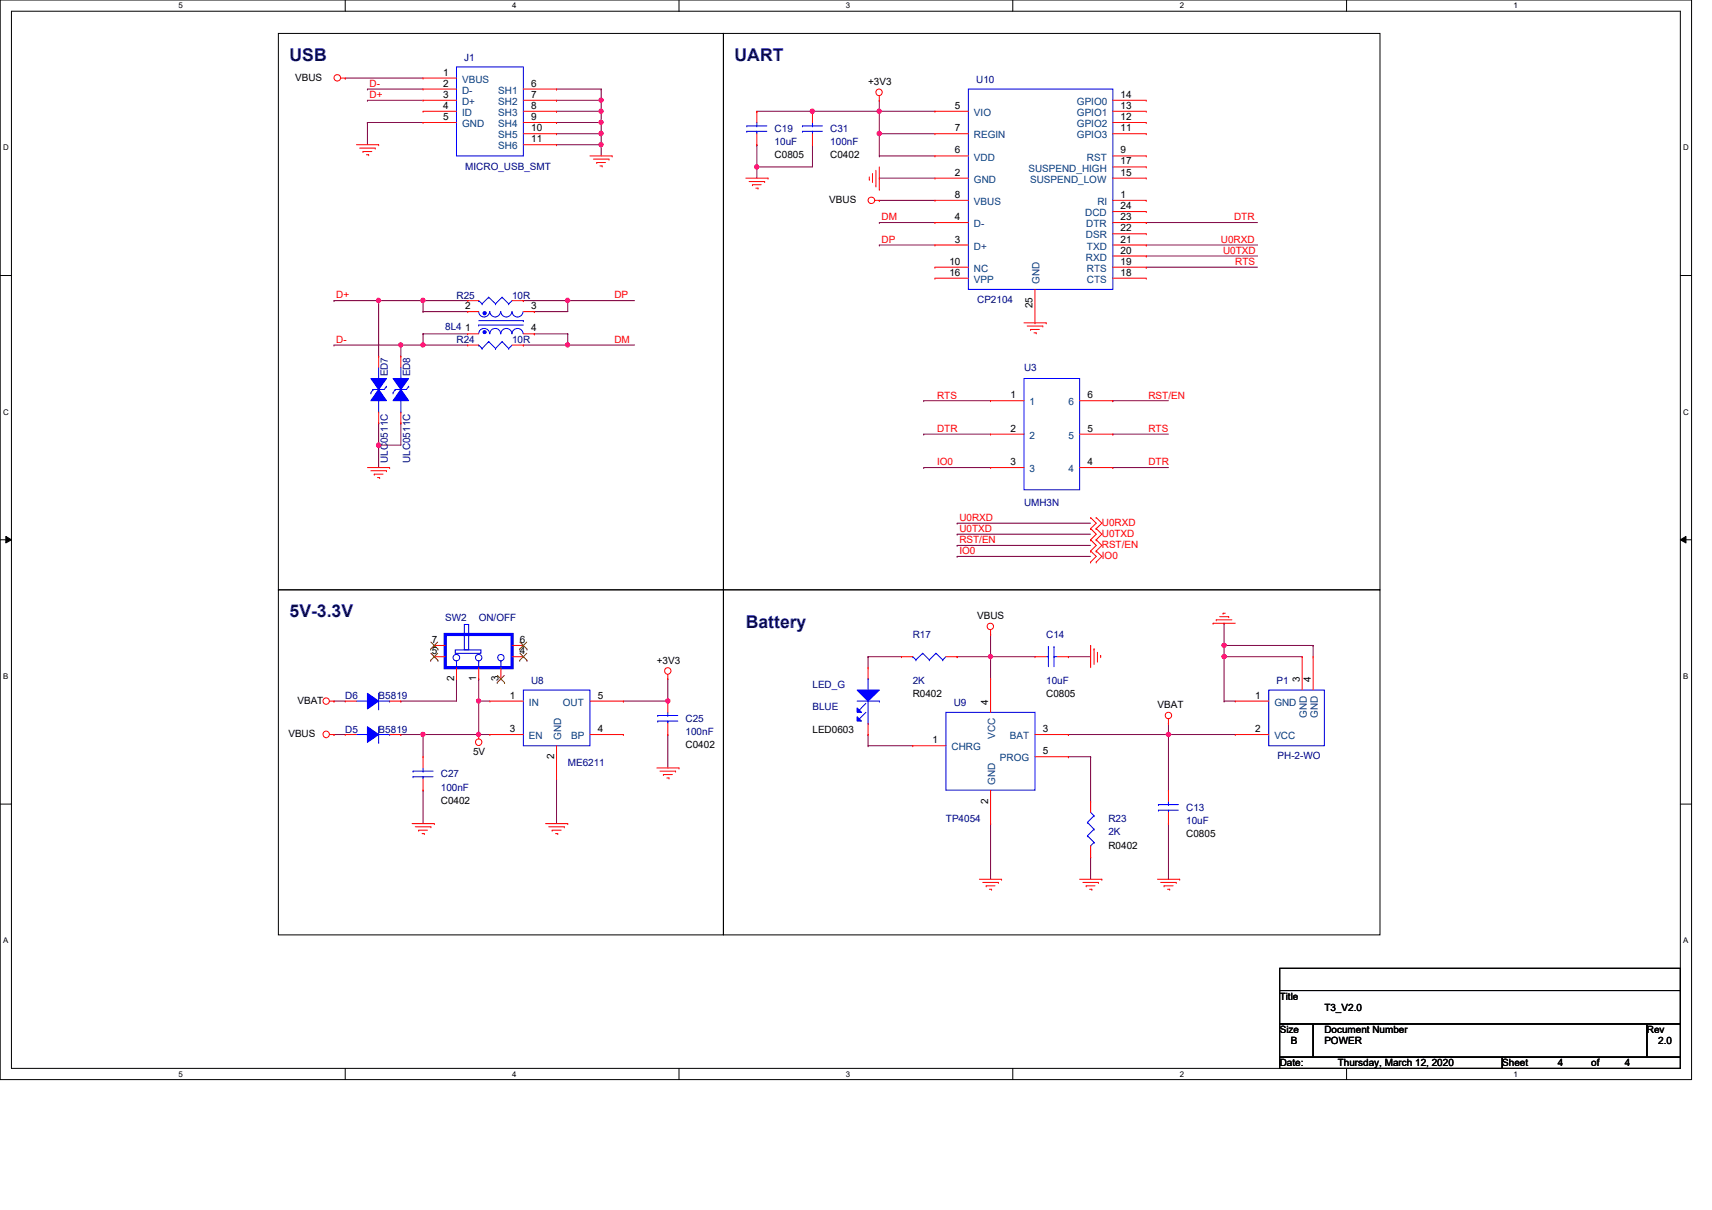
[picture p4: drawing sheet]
<svg xmlns="http://www.w3.org/2000/svg" width="297mm" height="210mm" viewBox="0 0 297 210" stroke-linecap="round" stroke-linejoin="round" font-family="sans-serif">
<path d="M0 0h293.5v187.3h-293.5zM2 1.9h289.5v183.4h-289.5z" fill="none" stroke="#000" stroke-width=".17"/>
<g fill="#fff">
<path d="M30.9 .2h.8v1.5h-.8z"/>
<path d="M30.9 185.5h.8v1.6h-.8z"/>
</g>
<path d="M59.9 0v1.9M59.9 185.3v2" fill="none" stroke="#000" stroke-width=".17"/>
<g fill="#fff">
<path d="M88.9 .2h.7v1.5h-.7z"/>
<path d="M88.9 185.5h.7v1.6h-.7z"/>
</g>
<path d="M117.8 0v1.9M117.8 185.3v2" fill="none" stroke="#000" stroke-width=".17"/>
<g fill="#fff">
<path d="M146.8 .2h.7v1.5h-.7z"/>
<path d="M146.8 185.5h.7v1.6h-.7z"/>
</g>
<path d="M175.7 0v1.9M175.7 185.3v2" fill="none" stroke="#000" stroke-width=".17"/>
<g fill="#fff">
<path d="M204.7 .2h.7v1.5h-.7z"/>
<path d="M204.7 185.5h.7v1.6h-.7z"/>
</g>
<path d="M233.6 0v1.9M233.6 185.3v2" fill="none" stroke="#000" stroke-width=".17"/>
<g fill="#fff">
<path d="M262.6 .2h.8v1.5h-.8z"/>
<path d="M262.6 185.5h.8v1.6h-.8z"/>
<path d="M.5 24.8h1v1.6h-1z"/>
<path d="M292.1 24.8h.9v1.6h-.9z"/>
<path d="M.5 70.7h1v1.5h-1z"/>
<path d="M292.1 70.7h.9v1.5h-.9z"/>
</g>
<path d="M0 47.8h2M291.5 47.8h2" fill="none" stroke="#000" stroke-width=".17"/>
<g fill="#fff">
<path d="M.5 116.5h.9v1.6h-.9z"/>
<path d="M292.1 116.5h.8v1.6h-.8z"/>
</g>
<path d="M0 93.6h2M1 93l1 .6-1 .6zM291.5 93.6l1-.6v1.2zM291.5 93.6h2" fill="none" stroke="#000" stroke-width=".17"/>
<path d="M1 93l1 .6-1 .6zM291.5 93.6l1-.6v1.2z" fill="#000"/>
<g fill="#fff">
<path d="M.5 162.4h.9v1.5h-.9z"/>
<path d="M292.1 162.4h.8v1.5h-.8z"/>
</g>
<path d="M48.3 5.8h77.2v96.5h-77.2zM125.5 5.8h113.9v96.5h-113.9zM48.3 102.3h77.2v59.9h-77.2zM125.5 102.3h113.9v59.9h-113.9zM0 139.5h2M291.5 139.5h2" fill="none" stroke="#000" stroke-width=".17"/>
<path d="M212.4 113.9h.1M212.4 112h.1M212.4 113.9h13.5M212.4 112v1.9M212.4 112h15.4M227.8 112h.1M227.8 112v1.9" fill="none" stroke="#7f003f" stroke-width=".17"/>
<circle cx="212.4" cy="111.9" r=".37" fill="#f0f"/>
<circle cx="212.4" cy="111.9" r=".37" fill="none" stroke="#f0f" stroke-width=".17"/>
<path d="M96.6 15.5h.1M96.6 17.4h.1M96.6 15.5h7.7M96.6 17.4h7.7M104.3 17.4h.1M104.3 17.4v1.9M212.4 108.1h.1M212.4 108.1v3.9" fill="none" stroke="#7f003f" stroke-width=".17"/>
<circle cx="104.3" cy="17.4" r=".37" fill="#f0f"/>
<circle cx="104.3" cy="17.4" r=".37" fill="none" stroke="#f0f" stroke-width=".17"/>
<path d="M96.6 19.3h.1M96.6 19.3h7.7M104.3 19.3h.1M104.3 19.3v2" fill="none" stroke="#7f003f" stroke-width=".17"/>
<circle cx="104.3" cy="19.3" r=".38" fill="#f0f"/>
<circle cx="104.3" cy="19.3" r=".38" fill="none" stroke="#f0f" stroke-width=".17"/>
<path d="M96.6 21.3h.1M96.6 21.3h7.7M104.3 25.1h.1M104.3 25.1v2" fill="none" stroke="#7f003f" stroke-width=".17"/>
<circle cx="104.3" cy="25.1" r=".37" fill="#f0f"/>
<circle cx="104.3" cy="25.1" r=".37" fill="none" stroke="#f0f" stroke-width=".17"/>
<path d="M96.6 23.2h.1M96.6 23.2h7.7" fill="none" stroke="#7f003f" stroke-width=".17"/>
<circle cx="104.3" cy="23.2" r=".38" fill="#f0f"/>
<circle cx="104.3" cy="23.2" r=".38" fill="none" stroke="#f0f" stroke-width=".17"/>
<g fill="none" stroke="#7f003f" stroke-width=".17">
<path d="M63.8 17.4h.1M63.8 15.5h.1M63.8 17.4h9.6M63.8 15.5h9.6M63.8 21.3h.1M63.8 21.3h9.6M63.8 21.3v3.8M96.6 25.1h.1M96.6 25.1h7.7M79.2 117.8h.1M79.2 117.8v3.8M83.1 117.8h.1"/>
<path d="M83.1 117.8v3.8M115.9 117.8h.1M115.9 117.8v3.8h-7.7M108.2 121.6h.1M115.9 127.4h.1M115.9 127.4v5.8"/>
</g>
<circle cx="115.9" cy="121.6" r=".37" fill="#f0f"/>
<circle cx="115.9" cy="121.6" r=".37" fill="none" stroke="#f0f" stroke-width=".17"/>
<g fill="none" stroke="#7f003f" stroke-width=".17">
<path d="M171.9 113.9h.1M171.9 113.9v3.9M58 127.4h.1M58 127.4h1.9M69.6 127.4h.1M69.6 121.6h.1M69.6 127.4h3.8M69.6 121.6h9.6M73.4 127.4h.1M73.4 137.1h.1M73.4 127.4v3.9M73.4 137.1v5.8"/>
<path d="M83.1 127.4h.1M83.1 121.6h.1M83.1 127.4h1.9M83.1 121.6h1.9M96.6 135.1h.1M96.6 135.1v7.8"/>
</g>
<circle cx="171.8" cy="113.9" r=".37" fill="#f0f"/>
<circle cx="171.8" cy="113.9" r=".37" fill="none" stroke="#f0f" stroke-width=".17"/>
<g fill="none" stroke="#7f003f" stroke-width=".17">
<path d="M150.6 113.9h.1M150.6 113.9h5.8M150.6 113.9v1.9M171.9 113.9h.1M171.9 113.9h7.7M150.6 129.4h.1M150.6 127.4h.1M150.6 129.4h7.8M150.6 127.4v2M185.4 131.3h.1M185.4 131.3h3.8M189.2 131.3h.1"/>
<path d="M189.2 131.3v7.7M202.7 127.4h.1M202.7 127.4h11.6M171.9 142.9h.1M171.9 142.9v9.6"/>
</g>
<circle cx="202.7" cy="127.4" r=".37" fill="#f0f"/>
<circle cx="202.7" cy="127.4" r=".37" fill="none" stroke="#f0f" stroke-width=".17"/>
<path d="M185.4 113.9h.1M185.4 113.9h3.8M212.4 113.9h.1M212.4 113.9v7.7M202.7 127.4h.1M202.7 127.4v9.7M212.4 121.6h.1M212.4 121.6h1.9M189.2 148.7h.1M189.2 148.7v3.8M202.7 142.9h.1M202.7 142.9v9.6" fill="none" stroke="#7f003f" stroke-width=".17"/>
<circle cx="212.4" cy="113.9" r=".37" fill="#f0f"/>
<circle cx="212.4" cy="113.9" r=".37" fill="none" stroke="#f0f" stroke-width=".17"/>
<path d="M166.1 94.6h.1M166.1 96.5h.1M166.1 94.6h23.1M166.1 96.5h23.1M166.1 113.9h.1M171.9 110.1h.1M171.9 110.1v3.8h-5.8M83.1 121.6h.1M83.1 121.6v5.8M185.4 127.4h.1M202.7 125.5h.1M202.7 125.5v1.9h-17.3" fill="none" stroke="#7f003f" stroke-width=".17"/>
<circle cx="83" cy="127.4" r=".37" fill="#f0f"/>
<circle cx="83" cy="127.4" r=".37" fill="none" stroke="#f0f" stroke-width=".17"/>
<circle cx="83" cy="121.6" r=".37" fill="#f0f"/>
<circle cx="83" cy="121.6" r=".37" fill="none" stroke="#f0f" stroke-width=".17"/>
<path d="M73.4 127.4h.1M73.4 127.4h9.7" fill="none" stroke="#7f003f" stroke-width=".17"/>
<circle cx="73.4" cy="127.4" r=".37" fill="#f0f"/>
<circle cx="73.4" cy="127.4" r=".37" fill="none" stroke="#f0f" stroke-width=".17"/>
<path d="M73.4 52.2h.1M73.4 52.2h7.7M58 121.6h.1M58 121.6h1.9" fill="none" stroke="#7f003f" stroke-width=".17"/>
<circle cx="73.4" cy="52.1" r=".38" fill="#f0f"/>
<circle cx="73.4" cy="52.1" r=".38" fill="none" stroke="#f0f" stroke-width=".17"/>
<path d="M98.5 59.9h.1M98.5 59.9h11.6" fill="none" stroke="#7f003f" stroke-width=".17"/>
<circle cx="98.5" cy="59.8" r=".37" fill="#f0f"/>
<circle cx="98.5" cy="59.8" r=".37" fill="none" stroke="#f0f" stroke-width=".17"/>
<path d="M98.5 52.2h.1M98.5 52.2h11.6" fill="none" stroke="#7f003f" stroke-width=".17"/>
<circle cx="98.5" cy="52.1" r=".38" fill="#f0f"/>
<circle cx="98.5" cy="52.1" r=".38" fill="none" stroke="#f0f" stroke-width=".17"/>
<g fill="none" stroke="#7f003f" stroke-width=".17">
<path d="M73.4 54.1h.1M73.4 57.9h.1M73.4 59.9h.1M73.4 54.1h7.7M73.4 57.9h7.7M73.4 59.9h7.7M90.8 52.2h.1M90.8 52.2h7.7M92.7 54.1h.1M92.7 57.9h.1M92.7 57.9h5.8M98.5 52.2h.1"/>
<path d="M98.5 57.9h.1M98.5 52.2v1.9h-5.8M98.5 57.9v2"/>
</g>
<circle cx="73.4" cy="59.8" r=".37" fill="#f0f"/>
<circle cx="73.4" cy="59.8" r=".37" fill="none" stroke="#f0f" stroke-width=".17"/>
<path d="M65.7 52.2h.1M65.7 52.2h7.7M73.4 52.2h.1M73.4 52.2v1.9M90.8 59.9h.1M90.8 59.9h7.7" fill="none" stroke="#7f003f" stroke-width=".17"/>
<circle cx="65.7" cy="52.1" r=".38" fill="#f0f"/>
<circle cx="65.7" cy="52.1" r=".38" fill="none" stroke="#f0f" stroke-width=".17"/>
<path d="M69.6 59.9h.1M73.4 57.9h.1M73.4 57.9v2h-3.8" fill="none" stroke="#7f003f" stroke-width=".17"/>
<circle cx="69.5" cy="59.8" r=".37" fill="#f0f"/>
<circle cx="69.5" cy="59.8" r=".37" fill="none" stroke="#f0f" stroke-width=".17"/>
<g fill="none" stroke="#7f003f" stroke-width=".17">
<path d="M58 59.9h.1M58 52.2h.1M58 59.9h11.6M58 52.2h7.7M65.7 52.2h.1M65.7 52.2v9.6M69.6 59.9h.1M69.6 59.9v1.9M65.7 73.4h.1M65.7 77.2h.1M65.7 73.4v3.8M69.6 73.4h.1"/>
<path d="M69.6 73.4v3.8h-3.9"/>
</g>
<circle cx="65.7" cy="77.2" r=".38" fill="#f0f"/>
<circle cx="65.7" cy="77.2" r=".38" fill="none" stroke="#f0f" stroke-width=".17"/>
<g fill="none" stroke="#7f003f" stroke-width=".17">
<path d="M152.6 17.4h.1M152.6 17.4v1.9M152.6 34.8h.1M152.6 30.9h.1M152.6 38.6h.1M152.6 27.1h.1M152.6 23.2h.1M152.6 34.8h9.6M152.6 30.9h9.6M152.6 38.6h9.6M152.6 27.1h9.6M152.6 23.2h9.6"/>
<path d="M198.9 38.6h.1M198.9 38.6h19.3M152.6 42.5h.1M152.6 42.5h9.6M198.9 42.5h.1M198.9 44.4h.1M198.9 46.4h.1M198.9 42.5h19.3M198.9 44.4h19.3M198.9 46.4h19.3M65.7 77.2h.1M65.7 77.2v3.9"/>
</g>
<circle cx="152.5" cy="23.2" r=".38" fill="#f0f"/>
<circle cx="152.5" cy="23.2" r=".38" fill="none" stroke="#f0f" stroke-width=".17"/>
<path d="M152.6 19.3h.1M152.6 19.3v7.8M152.6 19.3h9.6M152.6 23.2h.1" fill="none" stroke="#7f003f" stroke-width=".17"/>
<circle cx="152.5" cy="19.3" r=".38" fill="#f0f"/>
<circle cx="152.5" cy="19.3" r=".38" fill="none" stroke="#f0f" stroke-width=".17"/>
<path d="M141 19.3h.1M141 19.3h11.6" fill="none" stroke="#7f003f" stroke-width=".17"/>
<circle cx="140.9" cy="19.3" r=".38" fill="#f0f"/>
<circle cx="140.9" cy="19.3" r=".38" fill="none" stroke="#f0f" stroke-width=".17"/>
<path d="M131.3 25.1h.1M131.3 29h.1M131.3 25.1v3.9M141 25.1h.1M141 25.1v3.9h-9.7" fill="none" stroke="#7f003f" stroke-width=".17"/>
<circle cx="131.3" cy="29" r=".38" fill="#f0f"/>
<circle cx="131.3" cy="29" r=".38" fill="none" stroke="#f0f" stroke-width=".17"/>
<g fill="none" stroke="#7f003f" stroke-width=".17">
<path d="M131.3 19.3h.1M131.3 19.3h9.7M104.3 23.2h.1M104.3 21.3h.1M104.3 21.3v3.8M131.3 29h.1M131.3 29v1.9M160.3 75.3h.1M160.3 69.5h.1M160.3 75.3h11.6M160.3 69.5h11.6M193.1 75.3h.1"/>
<path d="M193.1 69.5h.1M193.1 75.3h9.6M193.1 69.5h9.6M160.3 81.1h.1M160.3 81.1h11.6M166.1 92.7h.1M166.1 90.8h.1M166.1 92.7h23.1M166.1 90.8h23.1M193.1 81.1h.1M193.1 81.1h9.6"/>
</g>
<circle cx="104.3" cy="21.2" r=".37" fill="#f0f"/>
<circle cx="104.3" cy="21.2" r=".37" fill="none" stroke="#f0f" stroke-width=".17"/>
<path d="M59.9 13.5h.1M59.9 13.5h13.5M104.3 15.5h.1M104.3 15.5v1.9" fill="none" stroke="#7f003f" stroke-width=".17"/>
<g fill="none" stroke="#f00" stroke-width=".17">
<path d="M59.1 13.5h.8M59.9 13.5h.1M141 19.3h.1M141 19.3v2M152.6 17.4h.1M152.6 16.6v.8M61.8 25.1h3.9M62.4 25.7h2.7M63 26.3h.1M63 26.3h1.5M63.6 26.8h.4M64 26.8h.1"/>
<path d="M65.1 25.7h.1M65.7 25.1h.1M102.4 27.1h3.8M103 27.6h2.7M103.5 28.2h.1M103.5 28.2h1.6M104.1 28.8h.4M104.5 28.8h.1M105.7 27.6h.1M106.2 27.1h.1M129.4 30.9h3.9M130 31.5h2.7"/>
<path d="M130.6 32h.1M130.6 32h1.5M131.1 32.6h.4M131.5 32.6h.1M132.7 31.5h.1M133.3 30.9h.1M141 25.1h.1M141 23.2v1.9M150.8 31.1h.1M150.8 30.7v.4M151.4 30.1h.1M151.4 30.1v1.6"/>
<path d="M151.8 34.8h.8M152 32.3h.1M152 29.5v2.8M152.6 34.8h.1M152.6 32.9h.1M152.6 29v3.9M177.7 56h3.8M178.2 56.6h2.7M178.8 57.1h.1M178.8 57.1h1.5M179.4 57.7h.4M179.8 57.7h.1"/>
<path d="M180.9 56.6h.1M181.5 56h.1M63.8 81.1h3.8M64.3 81.7h2.8M64.9 82.3h.1M64.9 82.3h1.6M65.5 82.8h.4M65.9 82.8h.1M67.1 81.7h.1M67.6 81.1h.1M189.2 95.6h.1M189.2 93.6h.1"/>
<path d="M189.2 97.5h.1M189.2 91.7h.1M189.2 89.8h.1M189.2 93.6l1 1-1 1M189.2 95.6l1 .9-1 1M189.2 91.7l1 1-1 .9M189.2 89.8l1 1-1 .9M190.2 95.6h.1M190.2 93.6h.1M190.2 97.5h.1M190.2 91.7h.1M190.2 89.8h.1"/>
<path d="M190.2 93.6l1 1-1 1M190.2 95.6l1 .9-1 1M190.2 91.7l1 1-1 .9M190.2 89.8l1 1-1 .9M115.9 117.8h.1M115.9 117v.8M171.9 110.1h.1M171.9 109.3v.8M189.2 112h.1M189.2 112v3.8M189.8 112.6h.1M189.8 112.6v2.7"/>
<path d="M190.4 114.7h.1M190.4 113.2v1.5M191 113.7h.1M191 113.7v.4M210.5 108.1h.1M210.5 108.1h3.8M211 107.5h.1M211 107.5h2.7M211.6 107h1.6M212.2 106.4h.1M212.2 106.4h.4M213.2 107h.1"/>
<path d="M57.2 127.4h.8M57.2 121.6h.8M58 127.4h.1M58 121.6h.1M83.1 127.4h.1M83.1 127.4v.8M114 133.2h3.8M114.5 133.8h2.7M115.1 134.4h.1M115.1 134.4h1.6M115.7 135h.4M116.1 135h.1"/>
<path d="M117.2 133.8h.1M117.8 133.2h.1M202.7 125.5h.1M202.7 124.7v.8M71.5 142.9h3.8M72 143.4h2.8M72.6 144h.1M72.6 144h1.6M73.2 144.6h.4M73.6 144.6h.1M74.8 143.4h.1M75.3 142.9h.1"/>
<path d="M94.7 142.9h3.8M95.2 143.4h2.7M95.8 144h.1M95.8 144h1.6M96.4 144.6h.4M96.8 144.6h.1M97.9 143.4h.1M98.5 142.9h.1M169.9 152.5h3.9M170.5 153.1h2.7M171.1 153.7h.1M171.1 153.7h1.5"/>
<path d="M171.7 154.3h.3M172 154.3h.1M173.2 153.1h.1M173.8 152.5h.1M187.3 152.5h3.9M187.9 153.1h2.7M188.5 153.7h.1M188.5 153.7h1.5M189.1 154.3h.3M189.4 154.3h.1M190.6 153.1h.1M191.2 152.5h.1"/>
<path d="M200.8 152.5h3.9M201.4 153.1h2.7M202 153.7h.1M202 153.7h1.5M202.6 154.3h.3M202.9 154.3h.1M204.1 153.1h.1M204.7 152.5h.1"/>
<circle cx="58.5" cy="13.5" r=".56"/>
<circle cx="152.5" cy="16" r=".56"/>
<circle cx="151.2" cy="34.8" r=".56"/>
<circle cx="115.8" cy="116.4" r=".56"/>
<circle cx="171.8" cy="108.7" r=".56"/>
<circle cx="56.6" cy="127.4" r=".56"/>
<circle cx="56.6" cy="121.6" r=".56"/>
<circle cx="83" cy="128.8" r=".56"/>
<circle cx="202.7" cy="124.1" r=".56"/>
</g>
<path d="M222 168h69.5v3.8h-69.5zM222 171.8h69.5v5.8h-69.5zM222 177.6h5.8v5.8h-5.8zM227.8 177.6h57.9v5.8h-57.9zM285.7 177.6h5.8v5.8h-5.8zM222 183.4h38.6v1.9h-38.6zM260.6 183.4h30.9v1.9h-30.9z" fill="none" stroke="#000" stroke-width=".17"/>
<g fill="none" stroke="#00f" stroke-width=".17">
<path d="M139.2 21.8h.1M139.2 22.8h.1M139.2 21.8h3.5M139.2 22.8h3.5M141 22.8h.1M141 21.8h.1M141 21.3v.5M141 22.8v.4M83.1 54.1a.95 .95 0 0 0 .9 .9 .95 .95 0 0 0 1-.9M83.1 57.9a.95 .95 0 0 1 .9-.9 .95 .95 0 0 1 1 .9M83.1 56.4h.1M83.1 55.6h7.7"/>
<path d="M83.1 56.4h7.7M85 54.1a.93 .93 0 0 0 .9 .9 .93 .93 0 0 0 1-.9M85 57.9a.93 .93 0 0 1 .9-.9 .93 .93 0 0 1 1 .9M86.9 54.1a.95 .95 0 0 0 1 .9 .95 .95 0 0 0 .9-.9M86.9 57.9a.95 .95 0 0 1 1-.9 .95 .95 0 0 1 .9 .9M88.9 54.1a.95 .95 0 0 0 .9 .9 .95 .95 0 0 0 1-.9M88.9 57.9a.95 .95 0 0 1 .9-.9 .95 .95 0 0 1 1 .9M90.8 55.6h.1"/>
</g>
<circle cx="84.1" cy="57.6" r=".27" fill="#00f"/>
<circle cx="84.1" cy="57.6" r=".27" fill="none" stroke="#00f" stroke-width=".17"/>
<circle cx="84.1" cy="54.3" r=".29" fill="#00f"/>
<g fill="none" stroke="#00f" stroke-width=".17">
<path d="M64.7 67.6h.1M64.7 67.6h2M65.7 65.7h.1M65.7 71.5h.1M65.7 63.7v2M65.7 69.5v2M177.7 65.7h9.6v19.3h-9.6zM158.4 113.9h.1M158.4 113.9l.5 .6M158.9 114.5h.1M160.1 113.3h.1M160.1 113.3l1.1 1.2"/>
<path d="M160.1 113.3l-1.2 1.2M161.2 114.5h.1M162.4 113.3h.1M162.4 113.3l1.2 1.2M162.4 113.3l-1.2 1.2M163.6 114.5h.1M164.1 113.9l-.5 .6M71.7 133.8h.1M71.7 134.7h.1M71.7 133.8h3.4M71.7 134.7h3.4M73.4 134.7h.1"/>
<path d="M73.4 133.8h.1M73.4 133.2v.6M73.4 134.7v.4M201 139.6h.1M201 139.6h3.5M202.7 139.6h.1M202.7 139v.6M201 140.5h.1M201 140.5h3.5M202.7 140.5h.1M202.7 140.5v.4"/>
<circle cx="84.1" cy="54.3" r=".29"/>
</g>
<g fill="none" stroke="#f00" stroke-width=".17">
<path d="M81.1 57.9h.1M81.1 54.1h.1M81.1 57.9h2M81.1 54.1h2M90.8 57.9h1.9M90.8 54.1h1.9M92.7 57.9h.1M92.7 54.1h.1M171.9 69.5h.1M171.9 75.3h.1M171.9 69.5h5.8M171.9 75.3h5.8"/>
<path d="M187.3 69.5h5.8M187.3 75.3h5.8M193.1 69.5h.1M193.1 75.3h.1M171.9 81.1h.1M171.9 81.1h5.8M187.3 81.1h5.8M193.1 81.1h.1M156.4 113.9h.1M156.4 113.9h2M164.1 113.9h2M166.1 113.9h.1"/>
<path d="M73.4 137.1h.1M73.4 131.3h.1M73.4 131.3v1.9M73.4 135.1v2M202.7 137.1h.1M202.7 137.1v1.9M202.7 142.9h.1M202.7 140.9v2"/>
</g>
<path d="M64.3 65.7h2.8l-1.4 1.9z" fill-rule="evenodd" fill="#00f"/>
<path d="M64.3 65.7h2.8l-1.4 1.9zM64.3 68.2h.1M64.7 67.6l-.4 .6M67.1 67h.1M67.1 67l-.4 .6" fill="none" stroke="#00f" stroke-width=".17"/>
<path d="M65.7 67.6l1.4 1.9h-2.8z" fill-rule="evenodd" fill="#00f"/>
<path d="M65.7 67.6l1.4 1.9h-2.8z" fill="none" stroke="#00f" stroke-width=".17"/>
<path d="M65.7 61.8h.1M65.7 73.4h.1M65.7 61.8v1.9M65.7 71.5v1.9" fill="none" stroke="#f00" stroke-width=".17"/>
<path d="M148.7 119.7h3.9l-2 1.9z" fill="#00f"/>
<path d="M148.7 119.7h3.9l-2 1.9z" fill="none" stroke="#00f" stroke-width=".17"/>
<path d="M148.7 122.8l.8 .8h-.8z" fill="#00f"/>
<path d="M148.7 122.8l.8 .8h-.8z" fill="none" stroke="#00f" stroke-width=".17"/>
<path d="M148.7 124.3l.8 .8h-.8z" fill="#00f"/>
<g fill="none" stroke="#00f" stroke-width=".17">
<path d="M68.6 67.6h.1M68.6 67.6h1.9M69.6 65.7h.1M69.6 71.5h.1M69.6 63.7v2M69.6 69.5v2M150.6 117.8h.1M150.6 117.8v1.9M148.7 124.3l.8 .8h-.8zM148.7 121.6h3.9M149.1 123.2h.1M149.1 124.7h.1"/>
<path d="M150.2 122l-1.1 1.2M150.2 123.6l-1.1 1.1M150.6 125.5h.1M150.6 121.6v3.9M152.6 121.6h.1"/>
</g>
<path d="M150.6 115.8h.1M150.6 115.8v2M150.6 127.4h.1M150.6 125.5v1.9" fill="none" stroke="#f00" stroke-width=".17"/>
<path d="M68.2 65.7h2.7l-1.3 1.9z" fill-rule="evenodd" fill="#00f"/>
<path d="M68.2 65.7h2.7l-1.3 1.9zM68.2 68.2h.1M68.6 67.6l-.4 .6M70.9 67h.1M70.9 67l-.4 .6" fill="none" stroke="#00f" stroke-width=".17"/>
<path d="M69.6 67.6l1.3 1.9h-2.7z" fill-rule="evenodd" fill="#00f"/>
<path d="M69.6 67.6l1.3 1.9h-2.7zM61.8 127.4h2M63.8 127.4h.1M65.7 128.8h.1M65.7 126.1v2.7M65.7 127.4h1.9M67.6 127.4h.1" fill="none" stroke="#00f" stroke-width=".17"/>
<path d="M69.6 61.8h.1M69.6 73.4h.1M69.6 61.8v1.9M69.6 71.5v1.9" fill="none" stroke="#f00" stroke-width=".17"/>
<path d="M63.8 126.1l1.9 1.3-1.9 1.4z" fill-rule="evenodd" fill="#00f"/>
<g fill="none" stroke="#00f" stroke-width=".17">
<path d="M220.1 119.7h9.7v9.7h-9.7zM61.8 121.6h2M63.8 126.1l1.9 1.3-1.9 1.4zM63.8 121.6h.1M65.7 123h.1M65.7 120.3v2.7M65.7 121.6h1.9M67.6 121.6h.1M188.7 142.7h.1M188.7 145h.1M188.7 142.7l1.1 1.1M188.7 145l1.1 1.1"/>
<path d="M189.2 146.7h.1M189.2 140.9l.6 .6M189.8 141.5h.1M189.8 143.8h.1M189.8 146.1h.1M189.8 141.5l-1.1 1.2M189.8 143.8l-1.1 1.2M189.8 146.1l-.6 .6"/>
</g>
<g fill="none" stroke="#f00" stroke-width=".17">
<path d="M225.9 113.9h.1M225.9 113.9v5.8M227.8 113.9h.1M227.8 113.9v5.8M59.9 127.4h.1M59.9 127.4h1.9M67.6 127.4h2M69.6 127.4h.1M189.2 139h.1M189.2 139v1.9M214.3 121.6h.1M214.3 127.4h.1"/>
<path d="M214.3 127.4h5.8M214.3 121.6h5.8M189.2 148.7h.1M189.2 146.7v2"/>
</g>
<path d="M63.8 120.3l1.9 1.3-1.9 1.4z" fill-rule="evenodd" fill="#00f"/>
<g fill="none" stroke="#00f" stroke-width=".17">
<path d="M79.2 11.6h11.6v15.5h-11.6zM168 15.5h25.1v34.7h-25.1zM129.6 21.8h.1M129.6 22.8h.1M129.6 21.8h3.5M129.6 22.8h3.5M131.3 22.8h.1M131.3 21.8h.1M131.3 21.3v.5M131.3 22.8v.4M83.1 59.9h.1M83.1 52.2h.1"/>
<path d="M83.1 59.9l.5 .6M83.1 52.2l.5 .5M83.6 52.7h.1M84.8 59.3h.1M84.8 51.6h.1M84.8 59.3l1.2 1.2M84.8 59.3l-1.2 1.2M84.8 51.6l1.2 1.1M84.8 51.6l-1.2 1.1M86 52.7h.1M87.1 59.3h.1M87.1 51.6h.1"/>
<path d="M87.1 59.3l1.2 1.2M87.1 59.3l-1.1 1.2M87.1 51.6l1.2 1.1M87.1 51.6l-1.1 1.1M88.3 52.7h.1M88.9 59.9l-.6 .6M88.9 52.2l-.6 .5M83.6 60.5h.1M86 60.5h.1M88.3 60.5h.1M79 112.7h4.4v.6h-4.4zM79.2 114.7h.1"/>
<path d="M79.2 114.7v1.1M80.6 108.3h.7v4.4h-.7zM83.1 114.7h.1M83.1 114.7v1.1M86.9 114.7h.1M86.9 114.7v1.1M90.8 119.7h11.6v9.7h-11.6zM181.5 113.9h.4M181.9 113.9h.1M181.9 112.2h.1M181.9 112.2v3.5M182.9 112.2h.1"/>
<path d="M182.9 113.9h.1M182.9 113.9h.5M182.9 112.2v3.5M63.8 120.3l1.9 1.3-1.9 1.4zM114.1 124.1h.1M114.1 125.1h.1M114.1 124.1h3.5M114.1 125.1h3.5M115.9 125.1h.1M115.9 124.1h.1M115.9 123.6v.5M115.9 125.1v.4"/>
<path d="M164.1 123.6h15.5v13.5h-15.5z"/>
<circle cx="79.2" cy="114.1" r=".56"/>
<circle cx="83" cy="114.1" r=".56"/>
<circle cx="86.9" cy="114.1" r=".56"/>
</g>
<g fill="none" stroke="#f00" stroke-width=".17">
<path d="M73.4 13.5h.1M73.4 15.5h.1M73.4 17.4h.1M73.4 19.3h.1M73.4 13.5h5.8M73.4 15.5h5.8M73.4 17.4h5.8M73.4 19.3h5.8M90.8 15.5h5.8M90.8 17.4h5.8M90.8 19.3h5.8M96.6 15.5h.1"/>
<path d="M96.6 17.4h.1M96.6 19.3h.1M131.3 19.3h.1M131.3 19.3v2M162.2 19.3h.1M162.2 19.3h5.8M193.1 17.4h5.8M193.1 19.3h5.8M198.9 17.4h.1M198.9 19.3h.1M73.4 21.3h.1M73.4 21.3h5.8"/>
<path d="M90.8 21.3h5.8M90.8 23.2h5.8M90.8 25.1h5.8M96.6 21.3h.1M96.6 23.2h.1M96.6 25.1h.1M131.3 25.1h.1M131.3 23.2v1.9M162.2 23.2h.1M162.2 27.1h.1M162.2 30.9h.1M162.2 34.8h.1"/>
<path d="M162.2 38.6h.1M162.2 23.2h5.8M162.2 27.1h5.8M162.2 30.9h5.8M162.2 34.8h5.8M162.2 38.6h5.8M193.1 21.3h5.8M193.1 23.2h5.8M193.1 27.1h5.8M193.1 30.9h5.8M193.1 34.8h5.8M193.1 38.6h5.8"/>
<path d="M193.1 29h5.8M193.1 36.7h5.8M198.9 21.3h.1M198.9 23.2h.1M198.9 27.1h.1M198.9 29h.1M198.9 30.9h.1M198.9 34.8h.1M198.9 36.7h.1M198.9 38.6h.1M81.1 59.9h.1M81.1 52.2h.1"/>
<path d="M81.1 59.9h2M81.1 52.2h2M88.9 59.9h1.9M88.9 52.2h1.9M90.8 59.9h.1M90.8 52.2h.1M162.2 42.5h.1M162.2 48.3h.1M162.2 46.4h.1M162.2 42.5h5.8M162.2 48.3h5.8M162.2 46.4h5.8"/>
<path d="M179.6 56h.1M179.6 50.2v5.8M193.1 42.5h5.8M193.1 48.3h5.8M193.1 40.6h5.8M193.1 44.4h5.8M193.1 46.4h5.8M198.9 40.6h.1M198.9 42.5h.1M198.9 44.4h.1M198.9 46.4h.1M198.9 48.3h.1"/>
<path d="M75.3 112h.1M75.3 113.9h.1M75.3 113.9h2M75.3 112h2M79.2 117.8h.1M79.2 115.8v2M83.1 117.8h.1M83.1 115.8v2M86.9 117.8h.1M86.9 115.8v2M88.9 113.9h1.9M88.9 112h1.9"/>
<path d="M90.8 113.9h.1M90.8 112h.1M171.9 117.8h.1M171.9 117.8v5.8M179.6 113.9h.1M179.6 113.9h1.9M183.4 113.9h2M185.4 113.9h.1M59.9 121.6h.1M59.9 121.6h1.9M67.6 121.6h2M69.6 121.6h.1"/>
<path d="M85 121.6h.1M85 127.4h.1M85 121.6h5.8M85 127.4h5.8M96.6 135.1h.1M96.6 129.4v5.7M102.4 121.6h5.8M102.4 127.4h5.8M108.2 121.6h.1M108.2 127.4h.1M115.9 127.4h.1M115.9 121.6h.1"/>
<path d="M115.9 121.6v2M115.9 125.5v1.9M158.4 129.4h.1M158.4 129.4h5.7M171.9 137.1v5.8M179.6 127.4h5.8M179.6 131.3h5.8M185.4 127.4h.1M185.4 131.3h.1M171.9 142.9h.1"/>
</g>
<path d="M77.3 110.1h11.6v5.7h-11.6z" fill="none" stroke="#00f" stroke-width=".55"/>
<g fill="none" stroke="#7f3f00" stroke-width=".17">
<path d="M74.7 112.6h.1M74.7 114.6h.1M74.8 111.4l1.2 1.2M74.8 113.3l1.2 1.3M75.9 111.4l-1.2 1.2M75.9 113.3l-1.2 1.3M76 112.6h.1M76 114.6h.1M86.3 118.4h.1M86.3 117.2l1.2 1.2M87.5 117.2l-1.2 1.2M87.5 118.4h.1"/>
<path d="M90.2 114.6h.1M90.2 112.6h.1M90.2 113.3l1.2 1.3M90.2 111.4l1.2 1.2M91.4 113.3l-1.2 1.3M91.4 111.4l-1.2 1.2M91.4 114.6h.1M91.4 112.6h.1"/>
</g>
<circle cx="212.4" cy="111.9" r=".37" fill="#f0f"/>
<circle cx="212.4" cy="111.9" r=".37" fill="none" stroke="#f0f" stroke-width=".17"/>
<circle cx="104.3" cy="17.4" r=".37" fill="#f0f"/>
<circle cx="104.3" cy="17.4" r=".37" fill="none" stroke="#f0f" stroke-width=".17"/>
<circle cx="104.3" cy="19.3" r=".38" fill="#f0f"/>
<circle cx="104.3" cy="19.3" r=".38" fill="none" stroke="#f0f" stroke-width=".17"/>
<circle cx="104.3" cy="25.1" r=".37" fill="#f0f"/>
<circle cx="104.3" cy="25.1" r=".37" fill="none" stroke="#f0f" stroke-width=".17"/>
<circle cx="104.3" cy="23.2" r=".38" fill="#f0f"/>
<circle cx="104.3" cy="23.2" r=".38" fill="none" stroke="#f0f" stroke-width=".17"/>
<circle cx="115.9" cy="121.6" r=".37" fill="#f0f"/>
<circle cx="115.9" cy="121.6" r=".37" fill="none" stroke="#f0f" stroke-width=".17"/>
<circle cx="171.8" cy="113.9" r=".37" fill="#f0f"/>
<circle cx="171.8" cy="113.9" r=".37" fill="none" stroke="#f0f" stroke-width=".17"/>
<circle cx="202.7" cy="127.4" r=".37" fill="#f0f"/>
<circle cx="202.7" cy="127.4" r=".37" fill="none" stroke="#f0f" stroke-width=".17"/>
<circle cx="212.4" cy="113.9" r=".37" fill="#f0f"/>
<circle cx="212.4" cy="113.9" r=".37" fill="none" stroke="#f0f" stroke-width=".17"/>
<circle cx="83" cy="127.4" r=".37" fill="#f0f"/>
<circle cx="83" cy="127.4" r=".37" fill="none" stroke="#f0f" stroke-width=".17"/>
<circle cx="83" cy="121.6" r=".37" fill="#f0f"/>
<circle cx="83" cy="121.6" r=".37" fill="none" stroke="#f0f" stroke-width=".17"/>
<circle cx="73.4" cy="127.4" r=".37" fill="#f0f"/>
<circle cx="73.4" cy="127.4" r=".37" fill="none" stroke="#f0f" stroke-width=".17"/>
<circle cx="73.4" cy="52.1" r=".38" fill="#f0f"/>
<circle cx="73.4" cy="52.1" r=".38" fill="none" stroke="#f0f" stroke-width=".17"/>
<circle cx="98.5" cy="59.8" r=".37" fill="#f0f"/>
<circle cx="98.5" cy="59.8" r=".37" fill="none" stroke="#f0f" stroke-width=".17"/>
<circle cx="98.5" cy="52.1" r=".38" fill="#f0f"/>
<circle cx="98.5" cy="52.1" r=".38" fill="none" stroke="#f0f" stroke-width=".17"/>
<circle cx="73.4" cy="59.8" r=".37" fill="#f0f"/>
<circle cx="73.4" cy="59.8" r=".37" fill="none" stroke="#f0f" stroke-width=".17"/>
<circle cx="65.7" cy="52.1" r=".38" fill="#f0f"/>
<circle cx="65.7" cy="52.1" r=".38" fill="none" stroke="#f0f" stroke-width=".17"/>
<circle cx="69.5" cy="59.8" r=".37" fill="#f0f"/>
<circle cx="69.5" cy="59.8" r=".37" fill="none" stroke="#f0f" stroke-width=".17"/>
<circle cx="65.7" cy="77.2" r=".38" fill="#f0f"/>
<circle cx="65.7" cy="77.2" r=".38" fill="none" stroke="#f0f" stroke-width=".17"/>
<circle cx="152.5" cy="23.2" r=".38" fill="#f0f"/>
<circle cx="152.5" cy="23.2" r=".38" fill="none" stroke="#f0f" stroke-width=".17"/>
<circle cx="152.5" cy="19.3" r=".38" fill="#f0f"/>
<circle cx="152.5" cy="19.3" r=".38" fill="none" stroke="#f0f" stroke-width=".17"/>
<circle cx="140.9" cy="19.3" r=".38" fill="#f0f"/>
<circle cx="140.9" cy="19.3" r=".38" fill="none" stroke="#f0f" stroke-width=".17"/>
<circle cx="131.3" cy="29" r=".38" fill="#f0f"/>
<circle cx="131.3" cy="29" r=".38" fill="none" stroke="#f0f" stroke-width=".17"/>
<circle cx="104.3" cy="21.2" r=".37" fill="#f0f"/>
<circle cx="104.3" cy="21.2" r=".37" fill="none" stroke="#f0f" stroke-width=".17"/>
<g font-size="3" fill="#00007f">
<text x="50.2" y="10.6">USB</text>
<text x="127.5" y="10.6">UART</text>
<text x="50.2" y="107.1">5V-3.3V</text>
<text x="129.4" y="109">Battery</text>
</g>
<g font-size="1.7" fill="#00007f">
<text x="80.6" y="10.5">J1</text>
<text x="169.4" y="14.4">U10</text>
<text x="134.4" y="22.9">C19</text>
<text x="144.1" y="22.9">C31</text>
<text x="80.7" y="29.4">MICRO_USB_SMT</text>
<text x="134.4" y="25.2">10uF</text>
<text x="144.1" y="25.2">100nF</text>
<text x="79.2" y="51.8">R25</text>
<text x="88.9" y="51.8">10R</text>
<text x="169.5" y="52.6">CP2104</text>
<text x="77.3" y="57.2">8L4</text>
<text x="79.2" y="59.5">R24</text>
<text x="88.9" y="59.5">10R</text>
<text x="67.3" y="65.3" transform="rotate(-90 67.3 65.3)">ED7</text>
<text x="71.2" y="65.3" transform="rotate(-90 71.2 65.3)">ED8</text>
<text x="177.7" y="64.3">U3</text>
<text x="67.3" y="80.3" transform="rotate(-90 67.3 80.3)">ULC0511C</text>
<text x="71.2" y="80.3" transform="rotate(-90 71.2 80.3)">ULC0511C</text>
<text x="177.7" y="87.7">UMH3N</text>
<text x="77.3" y="107.8">SW2</text>
<text x="83.1" y="107.8">ON/OFF</text>
<text x="158.4" y="110.7">R17</text>
<text x="181.5" y="110.7">C14</text>
<text x="92.2" y="118.6">U8</text>
<text x="141" y="119.4">LED_G</text>
<text x="158.4" y="118.6">2K</text>
<text x="181.5" y="118.6">10uF</text>
<text x="221.5" y="118.6">P1</text>
<text x="59.9" y="121.3">D6</text>
<text x="65.7" y="121.3">B5819</text>
<text x="119" y="125.2">C25</text>
<text x="141" y="123.2">BLUE</text>
<text x="165.5" y="122.5">U9</text>
<text x="59.9" y="127.1">D5</text>
<text x="65.7" y="127.1">B5819</text>
<text x="119" y="127.5">100nF</text>
<text x="221.7" y="131.7">PH-2-WO</text>
<text x="76.5" y="134.8">C27</text>
<text x="76.5" y="137.2">100nF</text>
<text x="98.5" y="132.9">ME6211</text>
<text x="164.1" y="142.5">TP4054</text>
<text x="192.3" y="142.5">R23</text>
<text x="205.8" y="140.6">C13</text>
<text x="205.8" y="142.9">10uF</text>
<text x="192.3" y="144.9">2K</text>
</g>
<g font-size="1.7">
<text x="51.2" y="14">VBUS</text>
<text x="76.9" y="13.1">1</text>
<text x="76.9" y="15">2</text>
<text x="76.9" y="17">3</text>
<text x="92.2" y="15">6</text>
<text x="92.2" y="17">7</text>
<text x="150.6" y="14.7">+3V3</text>
<text x="194.4" y="17">14</text>
<text x="76.9" y="18.9">4</text>
<text x="76.9" y="20.8">5</text>
<text x="92.2" y="18.9">8</text>
<text x="92.2" y="20.8">9</text>
<text x="92.2" y="22.8">10</text>
<text x="165.7" y="18.9">5</text>
<text x="165.7" y="22.8">7</text>
<text x="194.4" y="18.9">13</text>
<text x="194.4" y="20.8">12</text>
<text x="194.4" y="22.8">11</text>
<text x="92.2" y="24.7">11</text>
<text x="134.4" y="27.5">C0805</text>
<text x="144.1" y="27.5">C0402</text>
<text x="165.7" y="26.6">6</text>
<text x="194.4" y="26.6">9</text>
<text x="194.4" y="28.5">17</text>
<text x="143.9" y="35.2">VBUS</text>
<text x="165.7" y="30.5">2</text>
<text x="165.7" y="34.3">8</text>
<text x="194.4" y="30.5">15</text>
<text x="194.4" y="34.3">1</text>
<text x="165.7" y="38.2">4</text>
<text x="194.4" y="36.3">24</text>
<text x="194.4" y="38.2">23</text>
<text x="194.4" y="40.1">22</text>
<text x="164.7" y="47.8">16</text>
<text x="164.7" y="45.9">10</text>
<text x="165.7" y="42.1">3</text>
<text x="194.4" y="42.1">21</text>
<text x="194.4" y="44">20</text>
<text x="194.4" y="45.9">19</text>
<text x="194.4" y="47.8">18</text>
<text x="80.7" y="53.6">2</text>
<text x="92.2" y="53.6">3</text>
<text x="179.2" y="53.5" transform="rotate(-90 179.2 53.5)">25</text>
<text x="80.7" y="57.5">1</text>
<text x="92.2" y="57.5">4</text>
<text x="175.3" y="69.1">1</text>
<text x="188.7" y="69.1">6</text>
<text x="175.3" y="74.9">2</text>
<text x="188.7" y="74.9">5</text>
<text x="175.3" y="80.7">3</text>
<text x="188.7" y="80.7">4</text>
<text x="169.5" y="107.4">VBUS</text>
<text x="74.9" y="111.5">7</text>
<text x="74.9" y="113.5">5</text>
<text x="90.2" y="113.5">4</text>
<text x="90.2" y="111.5">6</text>
<text x="78.8" y="118.2" transform="rotate(-90 78.8 118.2)">2</text>
<text x="82.6" y="118.2" transform="rotate(-90 82.6 118.2)">1</text>
<text x="86.5" y="118.2" transform="rotate(-90 86.5 118.2)">3</text>
<text x="114" y="115.1">+3V3</text>
<text x="225.5" y="118.4" transform="rotate(-90 225.5 118.4)">3</text>
<text x="227.4" y="118.4" transform="rotate(-90 227.4 118.4)">4</text>
<text x="51.6" y="122.1">VBAT</text>
<text x="88.5" y="121.2">1</text>
<text x="103.7" y="121.2">5</text>
<text x="158.4" y="120.9">R0402</text>
<text x="171.4" y="122.2" transform="rotate(-90 171.4 122.2)">4</text>
<text x="181.5" y="120.9">C0805</text>
<text x="200.8" y="122.9">VBAT</text>
<text x="217.8" y="121.2">1</text>
<text x="50" y="127.9">VBUS</text>
<text x="82.1" y="131">5V</text>
<text x="88.5" y="127">3</text>
<text x="96.1" y="131.7" transform="rotate(-90 96.1 131.7)">2</text>
<text x="103.7" y="127">4</text>
<text x="119" y="129.8">C0402</text>
<text x="141" y="127.1">LED0603</text>
<text x="161.8" y="128.9">1</text>
<text x="180.9" y="127">3</text>
<text x="180.9" y="130.9">5</text>
<text x="217.8" y="127">2</text>
<text x="76.5" y="139.4">C0402</text>
<text x="171.4" y="139.4" transform="rotate(-90 171.4 139.4)">2</text>
<text x="192.3" y="147.2">R0402</text>
<text x="205.8" y="145.2">C0805</text>
<text x="222" y="173.4">Title</text>
<text x="222" y="179.2">Size</text>
<text x="229.8" y="179.2">Document Number</text>
<text x="229.8" y="175.3">T3_V2.0</text>
<text x="285.7" y="179.2">Rev</text>
<text x="222" y="185">Date:</text>
<text x="224" y="181.1">B</text>
<text x="229.8" y="181.1">POWER</text>
<text x="232.1" y="185">Thursday, March 12, 2020</text>
<text x="260.6" y="185">Sheet</text>
<text x="270.3" y="185">4</text>
<text x="276.1" y="185">of</text>
<text x="281.9" y="185">4</text>
<text x="287.7" y="181.1">2.0</text>
</g>
<g font-size="1.7" fill="#f00">
<text x="64.1" y="17">D+</text>
<text x="64.1" y="15.1">D-</text>
<text x="152.9" y="38.2">DM</text>
<text x="214.1" y="38.2">DTR</text>
<text x="152.9" y="42.1">DP</text>
<text x="211.8" y="42.1">U0RXD</text>
<text x="212.2" y="44">U0TXD</text>
<text x="214.3" y="46">RTS</text>
<text x="58.3" y="51.8">D+</text>
<text x="106.6" y="51.8">DP</text>
<text x="58.3" y="59.5">D-</text>
<text x="106.6" y="59.5">DM</text>
<text x="162.6" y="69.1">RTS</text>
<text x="199.3" y="69.1">RST/EN</text>
<text x="162.6" y="74.9">DTR</text>
<text x="199.3" y="74.9">RTS</text>
<text x="162.6" y="80.7">IO0</text>
<text x="199.3" y="80.7">DTR</text>
<text x="166.5" y="94.2">RST/EN</text>
<text x="166.5" y="92.3">U0TXD</text>
<text x="166.5" y="90.4">U0RXD</text>
<text x="191.2" y="95">RST/EN</text>
<text x="191.2" y="93.1">U0TXD</text>
<text x="191.2" y="91.2">U0RXD</text>
<text x="166.5" y="96.1">IO0</text>
<text x="191.2" y="97">IO0</text>
</g>
<g font-size="1.7" fill="#003f7f">
<text x="80.2" y="14.4">VBUS</text>
<text x="80.2" y="16.3">D-</text>
<text x="86.4" y="16.3">SH1</text>
<text x="80.2" y="18.2">D+</text>
<text x="80.2" y="20.1">ID</text>
<text x="80.2" y="22.1">GND</text>
<text x="86.4" y="18.2">SH2</text>
<text x="86.4" y="20.1">SH3</text>
<text x="86.4" y="22.1">SH4</text>
<text x="169" y="20.1">VIO</text>
<text x="186.9" y="18.2">GPIO0</text>
<text x="186.9" y="20.1">GPIO1</text>
<text x="186.9" y="22.1">GPIO2</text>
<text x="86.4" y="24">SH5</text>
<text x="86.4" y="25.9">SH6</text>
<text x="169" y="24">REGIN</text>
<text x="169" y="27.9">VDD</text>
<text x="178.4" y="29.8">SUSPEND_HIGH</text>
<text x="186.9" y="24">GPIO3</text>
<text x="188.6" y="27.9">RST</text>
<text x="169" y="31.7">GND</text>
<text x="169" y="35.6">VBUS</text>
<text x="178.7" y="31.7">SUSPEND_LOW</text>
<text x="190.4" y="35.6">RI</text>
<text x="169" y="39.4">D-</text>
<text x="188.3" y="37.5">DCD</text>
<text x="188.4" y="41.4">DSR</text>
<text x="188.5" y="39.4">DTR</text>
<text x="169" y="43.3">D+</text>
<text x="169" y="47.2">NC</text>
<text x="188.4" y="45.2">RXD</text>
<text x="188.6" y="43.3">TXD</text>
<text x="188.6" y="47.2">RTS</text>
<text x="169" y="49.1">VPP</text>
<text x="180.4" y="49.2" transform="rotate(-90 180.4 49.2)">GND</text>
<text x="188.6" y="49.1">CTS</text>
<text x="178.6" y="70.3">1</text>
<text x="185.4" y="70.3">6</text>
<text x="178.6" y="76.1">2</text>
<text x="185.4" y="76.1">5</text>
<text x="178.6" y="81.9">3</text>
<text x="185.4" y="81.9">4</text>
<text x="91.8" y="122.4">IN</text>
<text x="97.7" y="122.4">OUT</text>
<text x="221.1" y="122.4">GND</text>
<text x="226.7" y="124.5" transform="rotate(-90 226.7 124.5)">GND</text>
<text x="228.6" y="124.5" transform="rotate(-90 228.6 124.5)">GND</text>
<text x="91.8" y="128.2">EN</text>
<text x="97.4" y="128.4" transform="rotate(-90 97.4 128.4)">GND</text>
<text x="99.1" y="128.2">BP</text>
<text x="165.1" y="130.2">CHRG</text>
<text x="172.7" y="128.1" transform="rotate(-90 172.7 128.1)">VCC</text>
<text x="175.2" y="128.2">BAT</text>
<text x="221.1" y="128.2">VCC</text>
<text x="172.7" y="136.1" transform="rotate(-90 172.7 136.1)">GND</text>
<text x="173.5" y="132.1">PROG</text>
</g>
<g font-size="1.4">
<text x="30.9" y="1.4">5</text>
<text x="88.9" y="1.4">4</text>
<text x="146.8" y="1.4">3</text>
<text x="204.7" y="1.4">2</text>
<text x="262.6" y="1.4">1</text>
<text x=".5" y="26.1">D</text>
<text x="292.1" y="26.1">D</text>
<text x=".5" y="71.9">C</text>
<text x="292.1" y="71.9">C</text>
<text x=".5" y="117.8">B</text>
<text x="292.1" y="117.8">B</text>
<text x=".5" y="163.6">A</text>
<text x="292.1" y="163.6">A</text>
<text x="30.9" y="186.8">5</text>
<text x="88.9" y="186.8">4</text>
<text x="146.8" y="186.8">3</text>
<text x="204.7" y="186.8">2</text>
<text x="262.6" y="186.8">1</text>
</g>
</svg>
